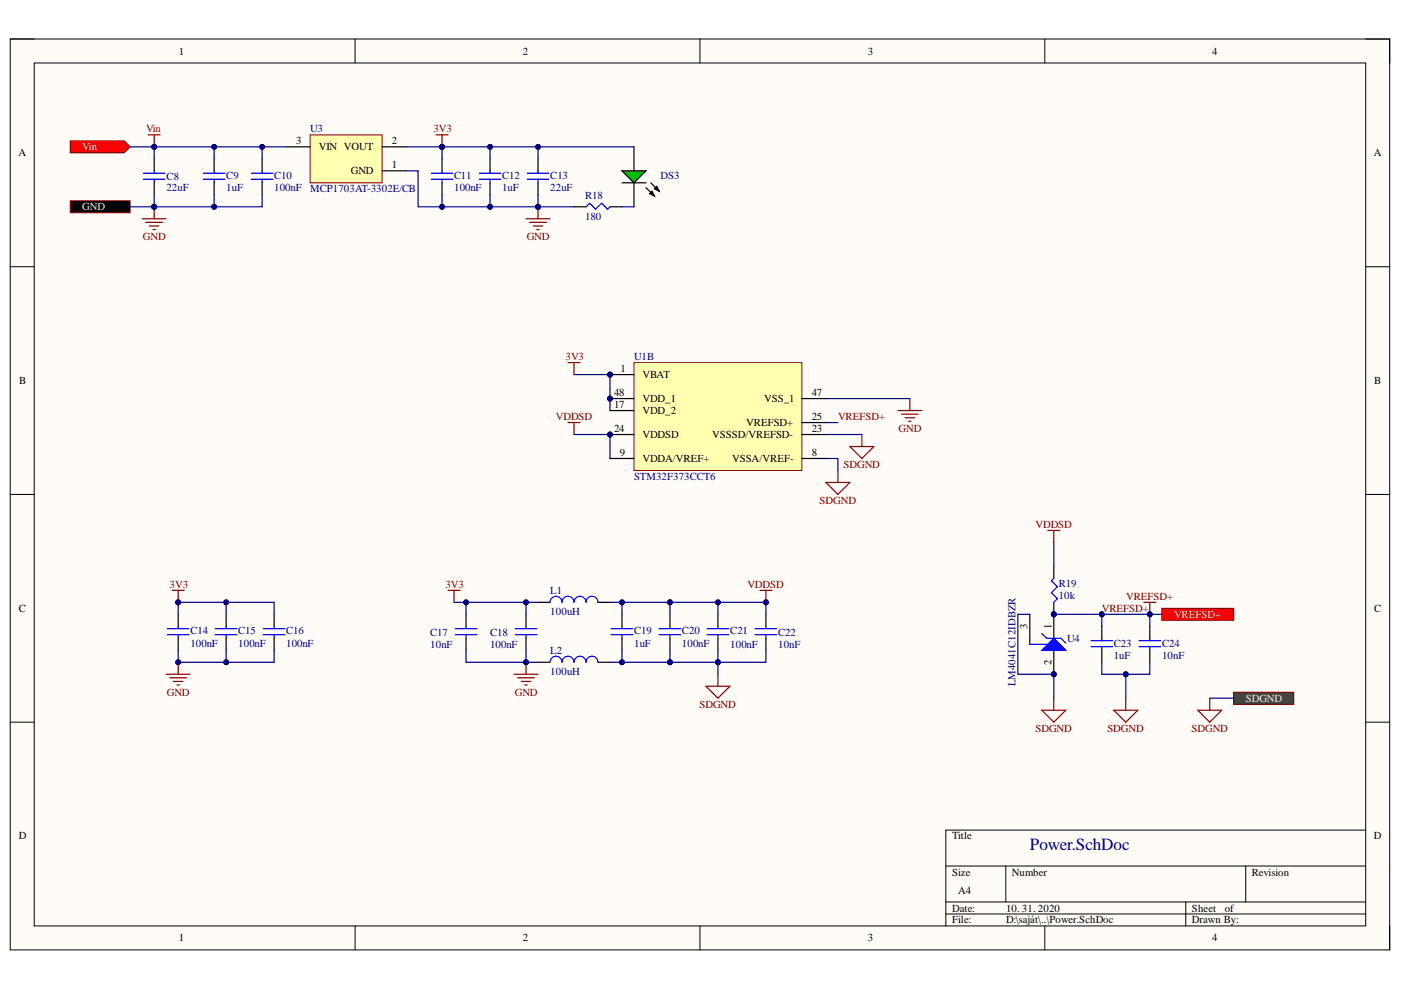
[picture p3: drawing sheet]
<svg xmlns="http://www.w3.org/2000/svg" width="297mm" height="210mm" viewBox="0 0 297 210" stroke-linecap="round" stroke-linejoin="round" font-family="sans-serif">
<path d="M2.2 8.3h292.4v193.1h-292.4z" fill-rule="evenodd" fill="#fffcf8"/>
<path d="M2.2 8.3h292.4v193.1h-292.4z" fill="none" stroke="#000" stroke-width=".21"/>
<path d="M7.3 13.4h282.3v182.9h-282.3z" fill-rule="evenodd" fill="#fffcf8"/>
<g fill="none" stroke="#000" stroke-width=".21">
<path d="M2.2 8.3h5.1M7.3 13.4h282.3v182.9h-282.3zM75.3 8.3v5M148.4 8.3v5M221.5 8.3v5.1M289.6 8.3h5v5.1M2.2 56.6h5.1M289.6 56.6h5M2.2 104.8h5.1M289.6 104.8h5M2.2 153.1h5.1M289.6 153.1h5"/>
<path d="M289.6 176h-89.1v20.3M75.3 196.3v5.1M148.4 196.3v5.1M200.5 183.6h89.1M200.5 191.2h89.1M200.5 193.8h89.1M213.3 183.6v7.6M221.5 196.3v5.1M251.4 191.2v5.1M264.1 183.6v7.6M294.6 196.3v5.1"/>
</g>
<path d="M120.4 76.9h2.6M121.7 76.9v2.5M190.4 87h5.1M191.1 87.8h3.6M191.9 88.6h2M192.7 89.3h.5M192.9 84.5v2.5" fill="none" stroke="#800000" stroke-width=".25"/>
<circle cx="223.4" cy="130.2" r=".51" fill="#000080"/>
<circle cx="223.4" cy="130.2" r=".51" fill="none" stroke="#000080" stroke-width=".21"/>
<circle cx="223.4" cy="143" r=".51" fill="#000080"/>
<circle cx="223.4" cy="143" r=".51" fill="none" stroke="#000080" stroke-width=".21"/>
<path d="M223.4 130.2v5.1" fill="none" stroke="#000" stroke-width=".25"/>
<circle cx="223.4" cy="130.2" r=".51" fill="#000080"/>
<circle cx="223.4" cy="130.2" r=".51" fill="none" stroke="#000080" stroke-width=".21"/>
<path d="M223.4 137.9v5.1" fill="none" stroke="#000" stroke-width=".25"/>
<circle cx="223.4" cy="143" r=".51" fill="#000080"/>
<circle cx="223.4" cy="143" r=".51" fill="none" stroke="#000080" stroke-width=".21"/>
<path d="M223.4 135.3l2.6 2.6h-5.1z" fill="#00f"/>
<path d="M218.3 135.3v1.3h3.9M220.9 134.3l1 1h3.1l1 1M223.4 135.3l2.6 2.6h-5.1z" fill="none" stroke="#00f" stroke-width=".25"/>
<path d="M218.3 130.2v5.1" fill="none" stroke="#000" stroke-width=".25"/>
<circle cx="223.4" cy="130.2" r=".51" fill="#000080"/>
<circle cx="223.4" cy="130.2" r=".51" fill="none" stroke="#000080" stroke-width=".21"/>
<path d="M223.4 120.1v2.5M223.4 127.7v2.5" fill="none" stroke="#000" stroke-width=".25"/>
<circle cx="223.4" cy="130.2" r=".51" fill="#000080"/>
<circle cx="223.4" cy="130.2" r=".51" fill="none" stroke="#000080" stroke-width=".21"/>
<g fill="none" stroke="#00f" stroke-width=".25">
<path d="M109.2 134.6h4.6M109.2 133.3h4.6M111.5 132.8v.5M111.5 134.6v.7M129.6 134.6h4.6M129.6 133.3h4.6M131.9 132.8v.5M131.9 134.6v.7M139.8 134.6h4.5M139.8 133.3h4.5M142 132.8v.5M142 134.6v.7"/>
<path d="M223.4 122.6l-.5 .5 1.3 1.3-1.3 1.3 1.3 1.3-.8 .7"/>
</g>
<path d="M111.5 130.2v2.6M111.5 135.3v2.6M131.9 130.2v2.6M131.9 135.3v2.6M142 130.2v2.6M142 135.3v2.6" fill="none" stroke="#000" stroke-width=".25"/>
<path d="M95 125.2h2.5M96.3 125.2v2.5M109 143h5.1M109.7 143.7h3.6M110.5 144.5h2M111.3 145.2h.5M111.5 140.4v2.6M149.7 145.5h5.1l-2.6 2.5zM152.2 143v2.5M220.9 150.6h5.1l-2.6 2.5zM223.4 148v2.6" fill="none" stroke="#800000" stroke-width=".25"/>
<circle cx="111.5" cy="140.4" r=".51" fill="#000080"/>
<circle cx="111.5" cy="140.4" r=".51" fill="none" stroke="#000080" stroke-width=".21"/>
<path d="M161.1 125.2h2.6M162.4 125.2v2.5" fill="none" stroke="#800000" stroke-width=".25"/>
<circle cx="162.4" cy="127.7" r=".51" fill="#000080"/>
<circle cx="162.4" cy="127.7" r=".51" fill="none" stroke="#000080" stroke-width=".21"/>
<path d="M120.4 89.6h2.6M121.7 89.6v2.5M177.7 99.8v2.5M175.1 102.3h5.1l-2.5 2.5zM36.5 125.2h2.5M37.8 125.2v2.5" fill="none" stroke="#800000" stroke-width=".25"/>
<circle cx="37.8" cy="127.7" r=".51" fill="#000080"/>
<circle cx="37.8" cy="127.7" r=".51" fill="none" stroke="#000080" stroke-width=".21"/>
<path d="M35.5 134.6h4.6M35.5 133.3h4.6M37.8 132.8v.5M37.8 134.6v.7M45.7 134.6h4.5M45.7 133.3h4.5M47.9 132.8v.5M47.9 134.6v.7M55.8 134.6h4.6M55.8 133.3h4.6M58.1 132.8v.5M58.1 134.6v.7" fill="none" stroke="#00f" stroke-width=".25"/>
<path d="M37.8 130.2v2.6M37.8 135.3v2.6M47.9 130.2v2.6M47.9 135.3v2.6M58.1 130.2v2.6M58.1 135.3v2.6" fill="none" stroke="#000" stroke-width=".25"/>
<path d="M35.2 143h5.1M36 143.7h3.6M36.8 144.5h2M37.5 145.2h.5M37.8 140.4v2.6" fill="none" stroke="#800000" stroke-width=".25"/>
<circle cx="37.8" cy="140.4" r=".51" fill="#000080"/>
<circle cx="37.8" cy="140.4" r=".51" fill="none" stroke="#000080" stroke-width=".21"/>
<path d="M231.3 137.1h4.6M231.3 135.8h4.6M233.6 135.3v.5M233.6 137.1v.8M241.5 137.1h4.6M241.5 135.8h4.6M243.8 135.3v.5M243.8 137.1v.8" fill="none" stroke="#00f" stroke-width=".25"/>
<path d="M233.6 132.8v2.5M233.6 137.9v2.5M243.8 132.8v2.5M243.8 137.9v2.5" fill="none" stroke="#000" stroke-width=".25"/>
<path d="M180.2 94.7h5.1l-2.6 2.5zM182.7 92.1v2.6M236.1 150.6h5.1l-2.5 2.5zM238.7 148v2.6" fill="none" stroke="#800000" stroke-width=".25"/>
<path d="M65.7 28.6h15.3v10.2h-15.3z" fill-rule="evenodd" fill="#ffffb0"/>
<path d="M65.7 28.6h15.3v10.2h-15.3z" fill="none" stroke="#800000" stroke-width=".21"/>
<path d="M45.4 33.7v2.5M45.4 38.8v2.5M60.7 31.1h5M81 36.2h5.1M81 31.1h5.1M103.9 33.7v2.5M103.9 38.8v2.5" fill="none" stroke="#000" stroke-width=".25"/>
<path d="M43.1 38h4.6M43.1 36.7h4.6M45.4 36.2v.5M45.4 38v.8M101.6 38h4.6M101.6 36.7h4.6M103.9 36.2v.5M103.9 38v.8" fill="none" stroke="#00f" stroke-width=".25"/>
<path d="M30.1 46.4h5.1M30.9 47.1h3.6M31.7 47.9h2M32.4 48.7h.5M32.7 43.8v2.6" fill="none" stroke="#800000" stroke-width=".25"/>
<circle cx="32.7" cy="43.8" r=".51" fill="#000080"/>
<circle cx="32.7" cy="43.8" r=".51" fill="none" stroke="#000080" stroke-width=".21"/>
<path d="M111.5 46.4h5.1M112.3 47.1h3.5M113.1 47.9h2M113.8 48.7h.5M114.1 43.8v2.6" fill="none" stroke="#800000" stroke-width=".25"/>
<circle cx="114.1" cy="43.8" r=".51" fill="#000080"/>
<circle cx="114.1" cy="43.8" r=".51" fill="none" stroke="#000080" stroke-width=".21"/>
<path d="M92.5 28.6h2.5M93.7 28.6v2.5" fill="none" stroke="#800000" stroke-width=".25"/>
<circle cx="93.7" cy="31.1" r=".51" fill="#000080"/>
<circle cx="93.7" cy="31.1" r=".51" fill="none" stroke="#000080" stroke-width=".21"/>
<path d="M134.4 31.1v5.1M134.4 38.8v5" fill="none" stroke="#000" stroke-width=".25"/>
<path d="M131.9 36.2h5.1l-2.6 2.6z" fill="#00bf00"/>
<path d="M93.7 33.7v2.5M93.7 38.8v2.5M131.9 36.2h5.1l-2.6 2.6zM131.9 38.8h5.1M137 39.8l1.7 1.8M138 38.8l1.8 1.7M121.7 43.8h2.5M129.3 43.8h2.6M137.7 41l.5-.5 .5 1.1zM138.7 40l.5-.5 .6 1z" fill="none" stroke="#000" stroke-width=".25"/>
<path d="M137.7 41l.5-.5 .5 1.1zM138.7 40l.5-.5 .6 1z" fill="#000"/>
<path d="M91.4 38h4.6M91.4 36.7h4.6M93.7 36.2v.5M93.7 38v.8M124.2 43.8l.8-.7 1.3 1.3 1.2-1.3 1.3 1.3 .5-.6" fill="none" stroke="#00f" stroke-width=".25"/>
<circle cx="233.6" cy="130.2" r=".51" fill="#000080"/>
<circle cx="233.6" cy="130.2" r=".51" fill="none" stroke="#000080" stroke-width=".21"/>
<path d="M53.3 38h4.6M53.3 36.7h4.6M55.6 36.2v.5M55.6 38v.8" fill="none" stroke="#00f" stroke-width=".25"/>
<path d="M55.6 33.7v2.5M55.6 38.8v2.5" fill="none" stroke="#000" stroke-width=".25"/>
<path d="M14.9 29.9h11.4l1.3 1.2-1.3 1.3h-11.4z" fill-rule="evenodd" fill="#f00"/>
<path d="M14.9 29.9h11.4l1.3 1.2-1.3 1.3h-11.4z" fill="none" stroke="#800000" stroke-width=".21"/>
<path d="M31.4 28.6h2.6M32.7 28.6v2.5" fill="none" stroke="#800000" stroke-width=".25"/>
<circle cx="32.7" cy="31.1" r=".51" fill="#000080"/>
<circle cx="32.7" cy="31.1" r=".51" fill="none" stroke="#000080" stroke-width=".21"/>
<path d="M246.3 129h15.3v2.5h-15.3z" fill-rule="evenodd" fill="#f00"/>
<path d="M246.3 129h15.3v2.5h-15.3z" fill="none" stroke="#800000" stroke-width=".21"/>
<path d="M261.6 146.8h12.7v2.5h-12.7z" fill-rule="evenodd" fill="#434343"/>
<path d="M261.6 146.8h12.7v2.5h-12.7z" fill="none" stroke="#800000" stroke-width=".21"/>
<path d="M242.5 127.7h2.5M243.8 127.7v2.5M253.9 150.6h5.1l-2.5 2.5zM256.5 148v2.6" fill="none" stroke="#800000" stroke-width=".25"/>
<circle cx="243.8" cy="130.2" r=".51" fill="#000080"/>
<circle cx="243.8" cy="130.2" r=".51" fill="none" stroke="#000080" stroke-width=".21"/>
<g fill="none" stroke="#00f" stroke-width=".25">
<path d="M30.4 38h4.6M30.4 36.7h4.6M32.7 36.2v.5M32.7 38v.8M111.8 38h4.6M111.8 36.7h4.6M114.1 36.2v.5M114.1 38v.8M96.5 134.6h4.6M96.5 133.3h4.6M98.8 132.8v.5M98.8 134.6v.7"/>
<path d="M116.6 127.7a1.27 1.27 0 0 1 1.3-1.3 1.27 1.27 0 0 1 1.3 1.3 1.27 1.27 0 0 1 1.2-1.3 1.27 1.27 0 0 1 1.3 1.3 1.27 1.27 0 0 1 1.3-1.3 1.27 1.27 0 0 1 1.2 1.3 1.27 1.27 0 0 1 1.3-1.3 1.27 1.27 0 0 1 1.3 1.3M149.9 134.6h4.6M149.9 133.3h4.6M152.2 132.8v.5M152.2 134.6v.7M160.1 134.6h4.6M160.1 133.3h4.6M162.4 132.8v.5M162.4 134.6v.7M116.6 140.4a1.27 1.27 0 0 1 1.3-1.3 1.27 1.27 0 0 1 1.3 1.3 1.27 1.27 0 0 1 1.2-1.3 1.27 1.27 0 0 1 1.3 1.3 1.27 1.27 0 0 1 1.3-1.3 1.27 1.27 0 0 1 1.2 1.3 1.27 1.27 0 0 1 1.3-1.3 1.27 1.27 0 0 1 1.3 1.3"/>
</g>
<g fill="none" stroke="#000" stroke-width=".25">
<path d="M32.7 33.7v2.5M32.7 38.8v2.5M114.1 33.7v2.5M114.1 38.8v2.5M98.8 130.2v2.6M98.8 135.3v2.6M114.1 127.7h2.5M126.8 127.7h2.5M152.2 130.2v2.6M152.2 135.3v2.6M162.4 130.2v2.6M162.4 135.3v2.6"/>
<path d="M114.1 140.4h2.5M126.8 140.4h2.5"/>
</g>
<path d="M14.9 42.6h12.7v2.5h-12.7z" fill-rule="evenodd" fill="#000"/>
<path d="M14.9 42.6h12.7v2.5h-12.7z" fill="none" stroke="#800000" stroke-width=".21"/>
<path d="M222.2 112.5h2.5M223.4 112.5v2.5" fill="none" stroke="#800000" stroke-width=".25"/>
<path d="M243.8 130.2v2.6" fill="none" stroke="#000080" stroke-width=".25"/>
<circle cx="243.8" cy="130.2" r=".51" fill="#000080"/>
<circle cx="243.8" cy="130.2" r=".51" fill="none" stroke="#000080" stroke-width=".21"/>
<path d="M27.6 43.8h5.1" fill="none" stroke="#000080" stroke-width=".25"/>
<circle cx="32.7" cy="43.8" r=".51" fill="#000080"/>
<circle cx="32.7" cy="43.8" r=".51" fill="none" stroke="#000080" stroke-width=".21"/>
<path d="M27.6 31.1h33.1" fill="none" stroke="#000080" stroke-width=".25"/>
<circle cx="32.7" cy="31.1" r=".51" fill="#000080"/>
<circle cx="32.7" cy="31.1" r=".51" fill="none" stroke="#000080" stroke-width=".21"/>
<circle cx="45.4" cy="31.1" r=".51" fill="#000080"/>
<circle cx="45.4" cy="31.1" r=".51" fill="none" stroke="#000080" stroke-width=".21"/>
<circle cx="55.6" cy="31.1" r=".51" fill="#000080"/>
<circle cx="55.6" cy="31.1" r=".51" fill="none" stroke="#000080" stroke-width=".21"/>
<path d="M55.6 41.3v2.5h-22.9" fill="none" stroke="#000080" stroke-width=".25"/>
<circle cx="32.7" cy="43.8" r=".51" fill="#000080"/>
<circle cx="32.7" cy="43.8" r=".51" fill="none" stroke="#000080" stroke-width=".21"/>
<circle cx="45.4" cy="43.8" r=".51" fill="#000080"/>
<circle cx="45.4" cy="43.8" r=".51" fill="none" stroke="#000080" stroke-width=".21"/>
<path d="M37.8 137.9v2.5h20.3v-2.5" fill="none" stroke="#000080" stroke-width=".25"/>
<circle cx="37.8" cy="140.4" r=".51" fill="#000080"/>
<circle cx="37.8" cy="140.4" r=".51" fill="none" stroke="#000080" stroke-width=".21"/>
<circle cx="47.9" cy="140.4" r=".51" fill="#000080"/>
<circle cx="47.9" cy="140.4" r=".51" fill="none" stroke="#000080" stroke-width=".21"/>
<path d="M37.8 127.7h20.3v2.5" fill="none" stroke="#000080" stroke-width=".25"/>
<circle cx="37.8" cy="127.7" r=".51" fill="#000080"/>
<circle cx="37.8" cy="127.7" r=".51" fill="none" stroke="#000080" stroke-width=".21"/>
<circle cx="47.9" cy="127.7" r=".51" fill="#000080"/>
<circle cx="47.9" cy="127.7" r=".51" fill="none" stroke="#000080" stroke-width=".21"/>
<path d="M86.1 36.2h2.5v7.6h25.5" fill="none" stroke="#000080" stroke-width=".25"/>
<circle cx="114.1" cy="43.8" r=".51" fill="#000080"/>
<circle cx="114.1" cy="43.8" r=".51" fill="none" stroke="#000080" stroke-width=".21"/>
<circle cx="103.9" cy="43.8" r=".51" fill="#000080"/>
<circle cx="103.9" cy="43.8" r=".51" fill="none" stroke="#000080" stroke-width=".21"/>
<circle cx="93.7" cy="43.8" r=".51" fill="#000080"/>
<circle cx="93.7" cy="43.8" r=".51" fill="none" stroke="#000080" stroke-width=".21"/>
<path d="M86.1 31.1h7.6" fill="none" stroke="#000080" stroke-width=".25"/>
<circle cx="93.7" cy="31.1" r=".51" fill="#000080"/>
<circle cx="93.7" cy="31.1" r=".51" fill="none" stroke="#000080" stroke-width=".21"/>
<path d="M93.7 31.1h40.7" fill="none" stroke="#000080" stroke-width=".25"/>
<circle cx="93.7" cy="31.1" r=".51" fill="#000080"/>
<circle cx="93.7" cy="31.1" r=".51" fill="none" stroke="#000080" stroke-width=".21"/>
<circle cx="103.9" cy="31.1" r=".51" fill="#000080"/>
<circle cx="103.9" cy="31.1" r=".51" fill="none" stroke="#000080" stroke-width=".21"/>
<circle cx="114.1" cy="31.1" r=".51" fill="#000080"/>
<circle cx="114.1" cy="31.1" r=".51" fill="none" stroke="#000080" stroke-width=".21"/>
<path d="M96.3 127.7h17.8" fill="none" stroke="#000080" stroke-width=".25"/>
<circle cx="98.8" cy="127.7" r=".51" fill="#000080"/>
<circle cx="98.8" cy="127.7" r=".51" fill="none" stroke="#000080" stroke-width=".21"/>
<circle cx="111.5" cy="127.7" r=".51" fill="#000080"/>
<circle cx="111.5" cy="127.7" r=".51" fill="none" stroke="#000080" stroke-width=".21"/>
<path d="M98.8 137.9v2.5h12.7" fill="none" stroke="#000080" stroke-width=".25"/>
<circle cx="111.5" cy="140.4" r=".51" fill="#000080"/>
<circle cx="111.5" cy="140.4" r=".51" fill="none" stroke="#000080" stroke-width=".21"/>
<path d="M111.5 137.9v2.5h2.6" fill="none" stroke="#000080" stroke-width=".25"/>
<circle cx="111.5" cy="140.4" r=".51" fill="#000080"/>
<circle cx="111.5" cy="140.4" r=".51" fill="none" stroke="#000080" stroke-width=".21"/>
<path d="M114.1 43.8h7.6" fill="none" stroke="#000080" stroke-width=".25"/>
<circle cx="114.1" cy="43.8" r=".51" fill="#000080"/>
<circle cx="114.1" cy="43.8" r=".51" fill="none" stroke="#000080" stroke-width=".21"/>
<path d="M121.7 92.1h7.6v5.1" fill="none" stroke="#000080" stroke-width=".25"/>
<circle cx="129.3" cy="92.1" r=".51" fill="#000080"/>
<circle cx="129.3" cy="92.1" r=".51" fill="none" stroke="#000080" stroke-width=".21"/>
<path d="M121.7 79.4h7.6v7.6" fill="none" stroke="#000080" stroke-width=".25"/>
<circle cx="129.3" cy="84.5" r=".51" fill="#000080"/>
<circle cx="129.3" cy="84.5" r=".51" fill="none" stroke="#000080" stroke-width=".21"/>
<circle cx="129.3" cy="79.4" r=".51" fill="#000080"/>
<circle cx="129.3" cy="79.4" r=".51" fill="none" stroke="#000080" stroke-width=".21"/>
<path d="M129.3 140.4h12.7" fill="none" stroke="#000080" stroke-width=".25"/>
<circle cx="131.9" cy="140.4" r=".51" fill="#000080"/>
<circle cx="131.9" cy="140.4" r=".51" fill="none" stroke="#000080" stroke-width=".21"/>
<circle cx="142" cy="140.4" r=".51" fill="#000080"/>
<circle cx="142" cy="140.4" r=".51" fill="none" stroke="#000080" stroke-width=".21"/>
<path d="M129.3 127.7h12.7" fill="none" stroke="#000080" stroke-width=".25"/>
<circle cx="131.9" cy="127.7" r=".51" fill="#000080"/>
<circle cx="131.9" cy="127.7" r=".51" fill="none" stroke="#000080" stroke-width=".21"/>
<circle cx="142" cy="127.7" r=".51" fill="#000080"/>
<circle cx="142" cy="127.7" r=".51" fill="none" stroke="#000080" stroke-width=".21"/>
<path d="M131.9 43.8h2.5M142 140.4h10.2v2.6" fill="none" stroke="#000080" stroke-width=".25"/>
<circle cx="142" cy="140.4" r=".51" fill="#000080"/>
<circle cx="142" cy="140.4" r=".51" fill="none" stroke="#000080" stroke-width=".21"/>
<circle cx="152.2" cy="140.4" r=".51" fill="#000080"/>
<circle cx="152.2" cy="140.4" r=".51" fill="none" stroke="#000080" stroke-width=".21"/>
<path d="M142 127.7h20.4v2.5" fill="none" stroke="#000080" stroke-width=".25"/>
<circle cx="142" cy="127.7" r=".51" fill="#000080"/>
<circle cx="142" cy="127.7" r=".51" fill="none" stroke="#000080" stroke-width=".21"/>
<circle cx="152.2" cy="127.7" r=".51" fill="#000080"/>
<circle cx="152.2" cy="127.7" r=".51" fill="none" stroke="#000080" stroke-width=".21"/>
<circle cx="162.4" cy="127.7" r=".51" fill="#000080"/>
<circle cx="162.4" cy="127.7" r=".51" fill="none" stroke="#000080" stroke-width=".21"/>
<path d="M162.4 137.9v2.5h-10.2" fill="none" stroke="#000080" stroke-width=".25"/>
<circle cx="152.2" cy="140.4" r=".51" fill="#000080"/>
<circle cx="152.2" cy="140.4" r=".51" fill="none" stroke="#000080" stroke-width=".21"/>
<path d="M175.1 97.2h2.6v2.6M175.1 92.1h7.6M175.1 89.6h2.6M175.1 84.5h17.8M218.3 130.2h-2.5v12.8h7.6v5" fill="none" stroke="#000080" stroke-width=".25"/>
<circle cx="223.4" cy="143" r=".51" fill="#000080"/>
<circle cx="223.4" cy="143" r=".51" fill="none" stroke="#000080" stroke-width=".21"/>
<path d="M223.4 130.2h10.2v2.6" fill="none" stroke="#000080" stroke-width=".25"/>
<circle cx="223.4" cy="130.2" r=".51" fill="#000080"/>
<circle cx="223.4" cy="130.2" r=".51" fill="none" stroke="#000080" stroke-width=".21"/>
<circle cx="233.6" cy="130.2" r=".51" fill="#000080"/>
<circle cx="233.6" cy="130.2" r=".51" fill="none" stroke="#000080" stroke-width=".21"/>
<path d="M233.6 140.4v2.6h10.2v-2.6" fill="none" stroke="#000080" stroke-width=".25"/>
<circle cx="238.7" cy="143" r=".51" fill="#000080"/>
<circle cx="238.7" cy="143" r=".51" fill="none" stroke="#000080" stroke-width=".21"/>
<path d="M233.6 130.2h12.7" fill="none" stroke="#000080" stroke-width=".25"/>
<circle cx="233.6" cy="130.2" r=".51" fill="#000080"/>
<circle cx="233.6" cy="130.2" r=".51" fill="none" stroke="#000080" stroke-width=".21"/>
<circle cx="243.8" cy="130.2" r=".51" fill="#000080"/>
<circle cx="243.8" cy="130.2" r=".51" fill="none" stroke="#000080" stroke-width=".21"/>
<path d="M32.7 41.3v2.5M256.5 148h5.1" fill="none" stroke="#000080" stroke-width=".25"/>
<circle cx="32.7" cy="43.8" r=".51" fill="#000080"/>
<circle cx="32.7" cy="43.8" r=".51" fill="none" stroke="#000080" stroke-width=".21"/>
<path d="M32.7 31.1v2.6" fill="none" stroke="#000080" stroke-width=".25"/>
<circle cx="32.7" cy="31.1" r=".51" fill="#000080"/>
<circle cx="32.7" cy="31.1" r=".51" fill="none" stroke="#000080" stroke-width=".21"/>
<path d="M37.8 127.7v2.5" fill="none" stroke="#000080" stroke-width=".25"/>
<circle cx="37.8" cy="127.7" r=".51" fill="#000080"/>
<circle cx="37.8" cy="127.7" r=".51" fill="none" stroke="#000080" stroke-width=".21"/>
<path d="M45.4 41.3v2.5" fill="none" stroke="#000080" stroke-width=".25"/>
<circle cx="45.4" cy="43.8" r=".51" fill="#000080"/>
<circle cx="45.4" cy="43.8" r=".51" fill="none" stroke="#000080" stroke-width=".21"/>
<path d="M45.4 31.1v2.6" fill="none" stroke="#000080" stroke-width=".25"/>
<circle cx="45.4" cy="31.1" r=".51" fill="#000080"/>
<circle cx="45.4" cy="31.1" r=".51" fill="none" stroke="#000080" stroke-width=".21"/>
<path d="M47.9 137.9v2.5" fill="none" stroke="#000080" stroke-width=".25"/>
<circle cx="47.9" cy="140.4" r=".51" fill="#000080"/>
<circle cx="47.9" cy="140.4" r=".51" fill="none" stroke="#000080" stroke-width=".21"/>
<path d="M47.9 127.7v2.5" fill="none" stroke="#000080" stroke-width=".25"/>
<circle cx="47.9" cy="127.7" r=".51" fill="#000080"/>
<circle cx="47.9" cy="127.7" r=".51" fill="none" stroke="#000080" stroke-width=".21"/>
<path d="M55.6 31.1v2.6" fill="none" stroke="#000080" stroke-width=".25"/>
<circle cx="55.6" cy="31.1" r=".51" fill="#000080"/>
<circle cx="55.6" cy="31.1" r=".51" fill="none" stroke="#000080" stroke-width=".21"/>
<path d="M93.7 41.3v2.5" fill="none" stroke="#000080" stroke-width=".25"/>
<circle cx="93.7" cy="43.8" r=".51" fill="#000080"/>
<circle cx="93.7" cy="43.8" r=".51" fill="none" stroke="#000080" stroke-width=".21"/>
<path d="M93.7 31.1v2.6" fill="none" stroke="#000080" stroke-width=".25"/>
<circle cx="93.7" cy="31.1" r=".51" fill="#000080"/>
<circle cx="93.7" cy="31.1" r=".51" fill="none" stroke="#000080" stroke-width=".21"/>
<path d="M98.8 127.7v2.5" fill="none" stroke="#000080" stroke-width=".25"/>
<circle cx="98.8" cy="127.7" r=".51" fill="#000080"/>
<circle cx="98.8" cy="127.7" r=".51" fill="none" stroke="#000080" stroke-width=".21"/>
<path d="M103.9 41.3v2.5" fill="none" stroke="#000080" stroke-width=".25"/>
<circle cx="103.9" cy="43.8" r=".51" fill="#000080"/>
<circle cx="103.9" cy="43.8" r=".51" fill="none" stroke="#000080" stroke-width=".21"/>
<path d="M103.9 31.1v2.6" fill="none" stroke="#000080" stroke-width=".25"/>
<circle cx="103.9" cy="31.1" r=".51" fill="#000080"/>
<circle cx="103.9" cy="31.1" r=".51" fill="none" stroke="#000080" stroke-width=".21"/>
<path d="M111.5 127.7v2.5" fill="none" stroke="#000080" stroke-width=".25"/>
<circle cx="111.5" cy="127.7" r=".51" fill="#000080"/>
<circle cx="111.5" cy="127.7" r=".51" fill="none" stroke="#000080" stroke-width=".21"/>
<path d="M114.1 41.3v2.5" fill="none" stroke="#000080" stroke-width=".25"/>
<circle cx="114.1" cy="43.8" r=".51" fill="#000080"/>
<circle cx="114.1" cy="43.8" r=".51" fill="none" stroke="#000080" stroke-width=".21"/>
<path d="M114.1 31.1v2.6" fill="none" stroke="#000080" stroke-width=".25"/>
<circle cx="114.1" cy="31.1" r=".51" fill="#000080"/>
<circle cx="114.1" cy="31.1" r=".51" fill="none" stroke="#000080" stroke-width=".21"/>
<path d="M131.9 137.9v2.5" fill="none" stroke="#000080" stroke-width=".25"/>
<circle cx="131.9" cy="140.4" r=".51" fill="#000080"/>
<circle cx="131.9" cy="140.4" r=".51" fill="none" stroke="#000080" stroke-width=".21"/>
<path d="M131.9 127.7v2.5" fill="none" stroke="#000080" stroke-width=".25"/>
<circle cx="131.9" cy="127.7" r=".51" fill="#000080"/>
<circle cx="131.9" cy="127.7" r=".51" fill="none" stroke="#000080" stroke-width=".21"/>
<path d="M142 137.9v2.5" fill="none" stroke="#000080" stroke-width=".25"/>
<circle cx="142" cy="140.4" r=".51" fill="#000080"/>
<circle cx="142" cy="140.4" r=".51" fill="none" stroke="#000080" stroke-width=".21"/>
<path d="M142 127.7v2.5" fill="none" stroke="#000080" stroke-width=".25"/>
<circle cx="142" cy="127.7" r=".51" fill="#000080"/>
<circle cx="142" cy="127.7" r=".51" fill="none" stroke="#000080" stroke-width=".21"/>
<path d="M223.4 115v5.1M238.7 143v5" fill="none" stroke="#000080" stroke-width=".25"/>
<circle cx="238.7" cy="143" r=".51" fill="#000080"/>
<circle cx="238.7" cy="143" r=".51" fill="none" stroke="#000080" stroke-width=".21"/>
<path d="M152.2 127.7v2.5" fill="none" stroke="#000080" stroke-width=".25"/>
<circle cx="152.2" cy="127.7" r=".51" fill="#000080"/>
<circle cx="152.2" cy="127.7" r=".51" fill="none" stroke="#000080" stroke-width=".21"/>
<path d="M152.2 137.9v2.5" fill="none" stroke="#000080" stroke-width=".25"/>
<circle cx="152.2" cy="140.4" r=".51" fill="#000080"/>
<circle cx="152.2" cy="140.4" r=".51" fill="none" stroke="#000080" stroke-width=".21"/>
<circle cx="129.3" cy="92.1" r=".51" fill="#000080"/>
<circle cx="129.3" cy="92.1" r=".51" fill="none" stroke="#000080" stroke-width=".21"/>
<circle cx="129.3" cy="84.5" r=".51" fill="#000080"/>
<circle cx="129.3" cy="84.5" r=".51" fill="none" stroke="#000080" stroke-width=".21"/>
<circle cx="129.3" cy="79.4" r=".51" fill="#000080"/>
<circle cx="129.3" cy="79.4" r=".51" fill="none" stroke="#000080" stroke-width=".21"/>
<path d="M134.4 76.9h35.6v22.9h-35.6z" fill-rule="evenodd" fill="#ffffb0"/>
<path d="M134.4 76.9h35.6v22.9h-35.6z" fill="none" stroke="#800000" stroke-width=".21"/>
<path d="M129.3 92.1h5.1M170 92.1h5.1M170 97.2h5.1M170 84.5h5.1M170 89.6h5.1" fill="none" stroke="#000" stroke-width=".25"/>
<circle cx="129.3" cy="92.1" r=".51" fill="#000080"/>
<circle cx="129.3" cy="92.1" r=".51" fill="none" stroke="#000080" stroke-width=".21"/>
<path d="M129.3 97.2h5.1M129.3 87h5.1M129.3 84.5h5.1" fill="none" stroke="#000" stroke-width=".25"/>
<circle cx="129.3" cy="84.5" r=".51" fill="#000080"/>
<circle cx="129.3" cy="84.5" r=".51" fill="none" stroke="#000080" stroke-width=".21"/>
<path d="M129.3 79.4h5.1" fill="none" stroke="#000" stroke-width=".25"/>
<circle cx="129.3" cy="79.4" r=".51" fill="#000080"/>
<circle cx="129.3" cy="79.4" r=".51" fill="none" stroke="#000080" stroke-width=".21"/>
<text font-size="3.6" fill="#000080" x="218.4" y="180.2">Power.SchDoc</text>
<g font-size="2.3">
<text x="37.9" y="11.6">1</text>
<text x="110.8" y="11.6">2</text>
<text x="184" y="11.6">3</text>
<text x="257" y="11.6">4</text>
<text x="3.9" y="33.1">A</text>
<text x="62.8" y="30.6">3</text>
<text x="67.6" y="31.9">VIN VOUT</text>
<text x="83.1" y="35.7">1</text>
<text x="83.1" y="30.6">2</text>
<text x="291.3" y="33.1">A</text>
<text x="74.4" y="36.9">GND</text>
<text x="4.1" y="81.4">B</text>
<text x="130.2" y="83.9">48</text>
<text x="131.6" y="78.9">1</text>
<text x="136.2" y="80.1">VBAT</text>
<text x="172.1" y="83.9">47</text>
<text x="291.4" y="81.4">B</text>
<text x="130.2" y="86.5">17</text>
<text x="136.2" y="87.8">VDD_2</text>
<text x="136.2" y="85.2">VDD_1</text>
<text x="162" y="85.2">VSS_1</text>
<text x="172.1" y="89">25</text>
<text x="130.2" y="91.6">24</text>
<text x="136.2" y="92.9">VDDSD</text>
<text x="151" y="92.9">VSSSD/VREFSD-</text>
<text x="158.2" y="90.3">VREFSD+</text>
<text x="172.1" y="91.6">23</text>
<text x="131.4" y="96.7">9</text>
<text x="136.2" y="98">VDDA/VREF+</text>
<text x="155.3" y="98">VSSA/VREF-</text>
<text x="172.1" y="96.7">8</text>
<text x="4" y="129.7">C</text>
<text x="291.4" y="129.7">C</text>
<text x="217.9" y="133.3" transform="rotate(-90 217.9 133.3)">3</text>
<text x="222.9" y="133.3" transform="rotate(-90 222.9 133.3)">1</text>
<text x="222.9" y="140.9" transform="rotate(-90 222.9 140.9)">2</text>
<text x="4" y="178">D</text>
<text x="201.9" y="178">Title</text>
<text x="291.3" y="178">D</text>
<text x="201.9" y="185.7">Size</text>
<text x="214.6" y="185.7">Number</text>
<text x="265.4" y="185.7">Revision</text>
<text x="203.1" y="189.5">A4</text>
<text x="201.9" y="193.3">Date:</text>
<text x="201.9" y="195.8">File:</text>
<text x="213.3" y="193.3">10. 31. 2020</text>
<text x="213.3" y="195.8">D:\saját\..\Power.SchDoc</text>
<text x="252.7" y="193.3">Sheet</text>
<text x="252.7" y="195.8">Drawn By:</text>
<text x="259.7" y="193.3">of</text>
<text x="37.9" y="199.6">1</text>
<text x="110.8" y="199.6">2</text>
<text x="184" y="199.6">3</text>
<text x="257" y="199.6">4</text>
</g>
<g font-size="2.3" fill="#800000">
<text x="31" y="28.1">Vin</text>
<text x="91.9" y="28.1">3V3</text>
<text x="30.3" y="51">GND</text>
<text x="111.7" y="51">GND</text>
<text x="119.9" y="76.3">3V3</text>
<text x="117.9" y="89">VDDSD</text>
<text x="177.7" y="89">VREFSD+</text>
<text x="190.5" y="91.6">GND</text>
<text x="178.9" y="99.3">SDGND</text>
<text x="173.8" y="106.9">SDGND</text>
<text x="219.6" y="111.9">VDDSD</text>
<text x="36" y="124.6">3V3</text>
<text x="94.4" y="124.6">3V3</text>
<text x="158.5" y="124.6">VDDSD</text>
<text x="233.6" y="129.7">VREFSD+</text>
<text x="238.8" y="127.2">VREFSD+</text>
<text x="35.4" y="147.5">GND</text>
<text x="109.1" y="147.5">GND</text>
<text x="148.3" y="150.1">SDGND</text>
<text x="219.6" y="155.1">SDGND</text>
<text x="234.8" y="155.1">SDGND</text>
<text x="252.6" y="155.1">SDGND</text>
</g>
<g font-size="2.3" fill="#000080">
<text x="65.7" y="28.1">U3</text>
<text x="35.3" y="38.2">C8</text>
<text x="35.3" y="40.5">22uF</text>
<text x="48" y="38">C9</text>
<text x="48" y="40.5">1uF</text>
<text x="58.1" y="38">C10</text>
<text x="58.1" y="40.5">100nF</text>
<text x="65.7" y="40.7">MCP1703AT-3302E/CB</text>
<text x="96.3" y="38">C11</text>
<text x="96.3" y="40.5">100nF</text>
<text x="106.4" y="38">C12</text>
<text x="106.4" y="40.5">1uF</text>
<text x="116.7" y="38">C13</text>
<text x="116.7" y="40.5">22uF</text>
<text x="140" y="38">DS3</text>
<text x="124" y="42.3">R18</text>
<text x="124" y="46.6">180</text>
<text x="134.4" y="76.3">U1B</text>
<text x="134.4" y="101.8">STM32F373CCT6</text>
<text x="116.7" y="125.9">L1</text>
<text x="224.5" y="124.4">R19</text>
<text x="116.7" y="130.4">100uH</text>
<text x="224.5" y="126.9">10k</text>
<text x="40.4" y="134.5">C14</text>
<text x="40.4" y="137.1">100nF</text>
<text x="50.5" y="134.5">C15</text>
<text x="50.5" y="137.1">100nF</text>
<text x="60.7" y="134.5">C16</text>
<text x="60.7" y="137.1">100nF</text>
<text x="91.2" y="134.8">C17</text>
<text x="91.2" y="137.4">10nF</text>
<text x="103.9" y="134.8">C18</text>
<text x="103.9" y="137.4">100nF</text>
<text x="134.4" y="134.5">C19</text>
<text x="134.4" y="137.1">1uF</text>
<text x="144.6" y="134.5">C20</text>
<text x="144.6" y="137.1">100nF</text>
<text x="154.8" y="134.5">C21</text>
<text x="154.8" y="137.4">100nF</text>
<text x="165" y="134.8">C22</text>
<text x="165" y="137.4">10nF</text>
<text x="226.2" y="136.1">U4</text>
<text x="236.1" y="137.1">C23</text>
<text x="246.4" y="137.1">C24</text>
<text x="116.7" y="138.7">L2</text>
<text x="116.7" y="143.2">100uH</text>
<text x="236.1" y="139.7">1uF</text>
<text x="246.4" y="139.7">10nF</text>
<text x="215.3" y="145.5" transform="rotate(-90 215.3 145.5)">LM4041C12IDBZR</text>
</g>
<g font-size="2.3" fill="#fff2cc">
<text x="17.4" y="31.9">Vin</text>
<text x="17.4" y="44.6">GND</text>
<text x="248.9" y="131">VREFSD+</text>
<text x="264.1" y="148.8">SDGND</text>
</g>
</svg>
